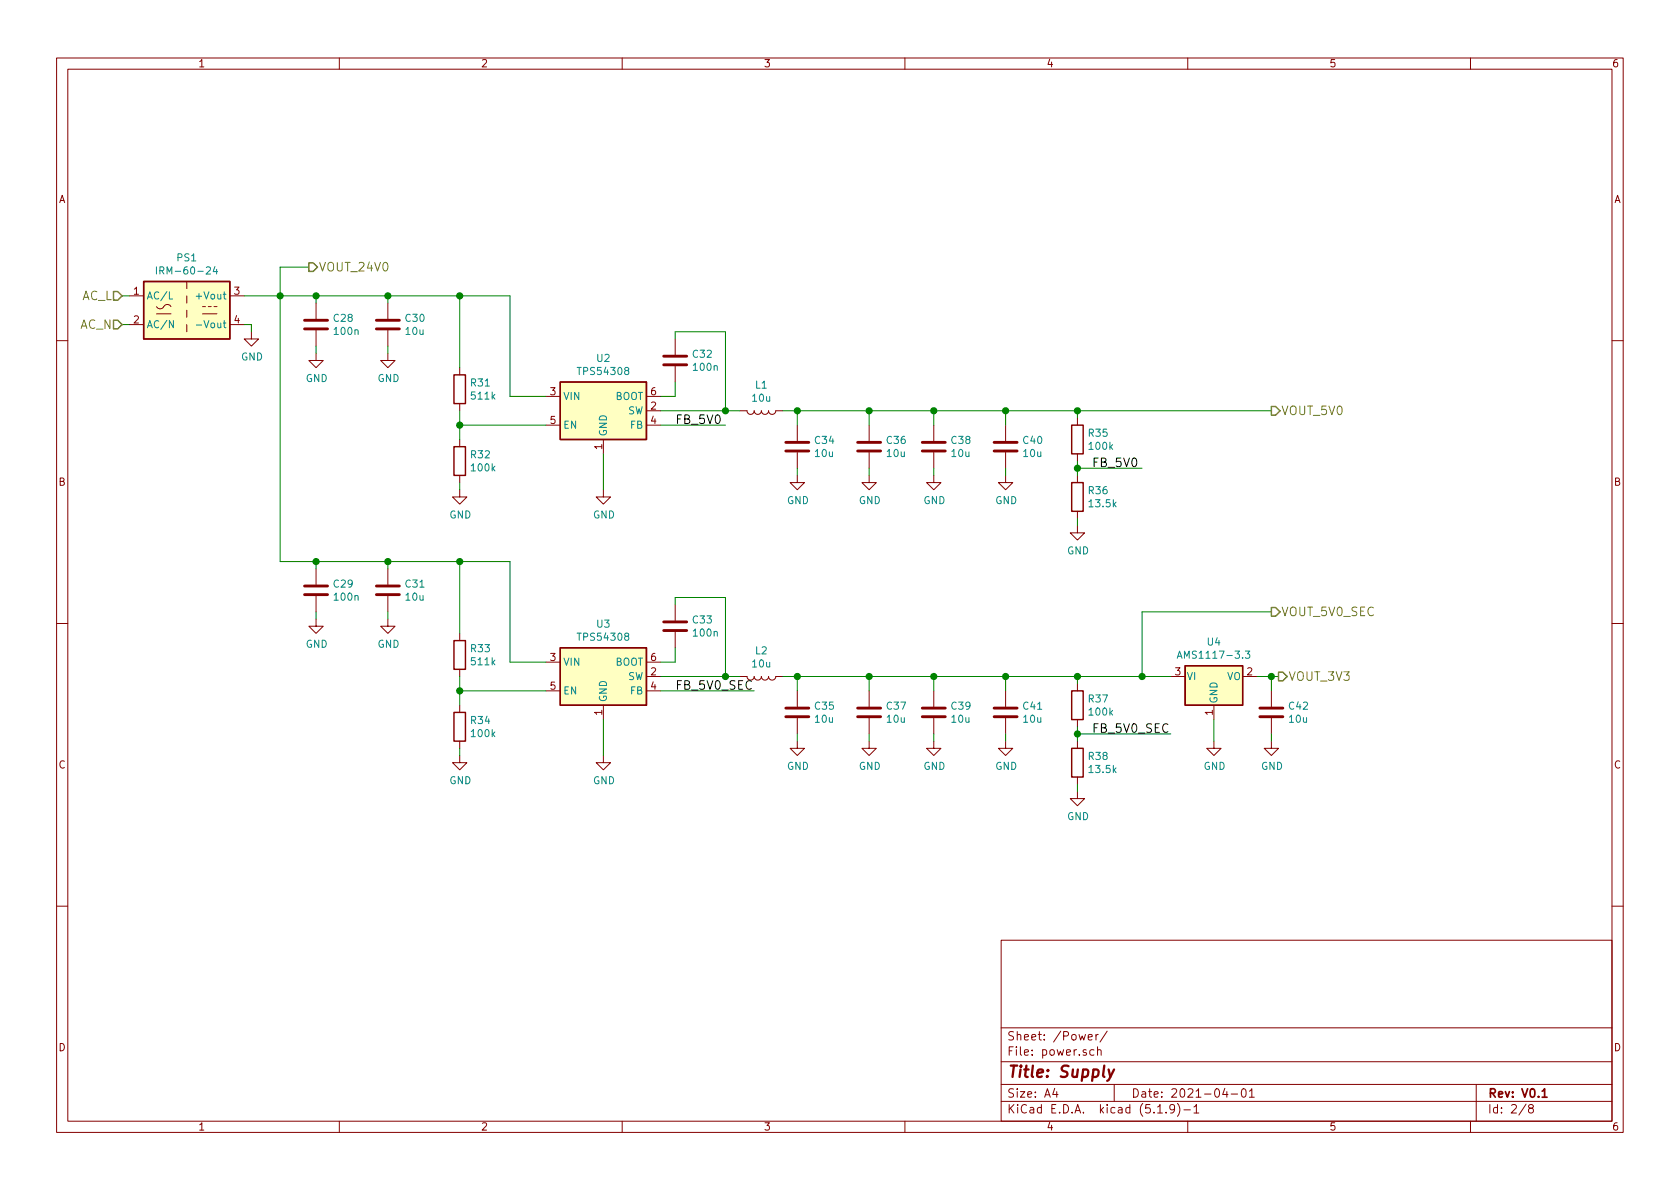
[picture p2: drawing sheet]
<svg xmlns="http://www.w3.org/2000/svg" width="297mm" height="210mm" viewBox="0 0 297 210" stroke-linecap="round" stroke-linejoin="round" font-family="sans-serif">
<g fill="none" stroke="#840000" stroke-width=".18">
<path d="M10 10.3h277v189.9h-277zM12 12.2h273v186.1h-273zM60 10.3v1.9M110 10.3v1.9M160 10.3v1.9M210 10.3v1.9M260 10.3v1.9M22.9 52.3h2.5M22.9 57.4h2.5M27.7 54.2a.81 .81 0 0 0 .8 .4 .81 .81 0 0 0 .6-.6 .73 .73 0 0 1 1.1 .2M27.7 55.5h2.5M33 49.8v1.2"/>
<path d="M33 52.3v1.3M33 54.9v1.2M33 57.4v1.3M35.8 55.5h2.6M35.8 54.2h.5M36.8 54.2h.5M37.8 54.2h.6M40.6 52.3h2.6M40.6 57.4h2.6M44.4 58.7v1.2h1.3l-1.3 1.3-1.2-1.3h1.2M55.9 53.6v2.8M55.9 58.4v2.8"/>
<path d="M68.6 53.6v2.8M68.6 58.4v2.8M119.4 59.9v2.8M10 60.2h2M55.9 62.5v1.2h1.2l-1.2 1.3-1.3-1.3h1.3M68.6 62.5v1.2h1.2l-1.2 1.3-1.3-1.3h1.3M81.3 65v1.3M81.3 71.4v1.2M81.3 77.7v1.3M96.5 70.1h2.6M96.5 75.2h2.6M106.7 77.7v2.6"/>
<path d="M114.3 72.6h2.5M114.3 70.1h2.5M114.3 75.2h2.5M119.4 64.8v2.8M130.8 72.6h1.3a.63 .63 0 0 0 .6 .7 .63 .63 0 0 0 .6-.7 .63 .63 0 0 0 .7 .7 .63 .63 0 0 0 .6-.7 .63 .63 0 0 0 .7 .7 .63 .63 0 0 0 .6-.7 .63 .63 0 0 0 .6 .7 .63 .63 0 0 0 .7-.7h1.2M141 75.2v2.8M153.7 75.2v2.8M165.1 75.2v2.8M177.8 75.2v2.8M190.5 73.9v1.3M285 60.2h2M81.3 86.6v1.3h1.2l-1.2 1.2-1.3-1.2h1.3"/>
<path d="M81.3 84.1v1.2M106.7 86.6v1.3h1.2l-1.2 1.2-1.3-1.2h1.3M141 84.1v1.2h1.2l-1.2 1.3-1.3-1.3h1.3M141 80v2.8M153.7 84.1v1.2h1.2l-1.2 1.3-1.3-1.3h1.3M153.7 80v2.8M165.1 84.1v1.2h1.3l-1.3 1.3-1.3-1.3h1.3M165.1 80v2.8M177.8 84.1v1.2h1.3l-1.3 1.3-1.3-1.3h1.3M177.8 80v2.8M190.5 93v1.2h1.3l-1.3 1.3-1.3-1.3h1.3M190.5 80.3v1.2"/>
<path d="M190.5 84.1v1.2M190.5 90.4v1.3M10 110.3h2M55.9 109.5v1.2h1.2l-1.2 1.3-1.3-1.3h1.3M55.9 100.6v2.8M55.9 105.4v2.8M68.6 109.5v1.2h1.2l-1.2 1.3-1.3-1.3h1.3M68.6 100.6v2.8M68.6 105.4v2.8M81.3 112v1.3M81.3 118.4v1.2M96.5 117.1h2.6"/>
<path d="M114.3 119.6h2.5M114.3 117.1h2.5M119.4 106.9v2.8M119.4 111.8v2.7M130.8 119.6h1.3a.63 .63 0 0 0 .6 .7 .63 .63 0 0 0 .6-.7 .63 .63 0 0 0 .7 .7 .63 .63 0 0 0 .6-.7 .63 .63 0 0 0 .7 .7 .63 .63 0 0 0 .6-.7 .63 .63 0 0 0 .6 .7 .63 .63 0 0 0 .7-.7h1.2M207 119.6h2.5M219.7 119.6h2.5M285 110.3h2M81.3 133.6v1.3h1.2l-1.2 1.2-1.3-1.2h1.3M81.3 124.7v1.3M81.3 131.1v1.2M96.5 122.2h2.6"/>
<path d="M106.7 133.6v1.3h1.2l-1.2 1.2-1.3-1.2h1.3M106.7 124.7v2.5M114.3 122.2h2.5M141 131.1v1.2h1.2l-1.2 1.3-1.3-1.3h1.3M141 122.2v2.8M141 127v2.8M153.7 131.1v1.2h1.2l-1.2 1.3-1.3-1.3h1.3M153.7 122.2v2.8M153.7 127v2.8M165.1 131.1v1.2h1.3l-1.3 1.3-1.3-1.3h1.3M165.1 122.2v2.8M165.1 127v2.8"/>
<path d="M177.8 131.1v1.2h1.3l-1.3 1.3-1.3-1.3h1.3M177.8 122.2v2.8M177.8 127v2.8M190.5 139.9v1.3h1.3l-1.3 1.3-1.3-1.3h1.3M190.5 120.9v1.3M190.5 127.2v1.3M190.5 131.1v1.2M190.5 137.4v1.3M214.6 131.1v1.2h1.3l-1.3 1.3-1.2-1.3h1.2M214.6 124.7v2.5M224.8 131.1v1.2h1.3l-1.3 1.3-1.3-1.3h1.3M224.8 122.2v2.8"/>
<path d="M224.8 127v2.8M10 160.2h2M177 166.3h108v32h-108zM285 160.2h2M60 198.3v1.9M110 198.3v1.9M160 198.3v1.9M177 194.8h108M177 191.8h108M177 187.8h108M177 181.8h108M186.5 192.5l-.4 1h1"/>
<path d="M186.8 193v1M192.4 183.4l.7-.1v-.3l-.5-.1-.2 .2 .1 .7h.6M193.4 185.7l-.4-.1-.3 .3 .1 .6 .2 .1 .4-.1M193.8 182.9v1M194.1 185.7l.2-.1 .3 .1 .1 .9M194.1 185.1v1.5M194.2 182.9l-.4 .2v.1M195.8 182.3l-1.3 2M197 191.8v3M204.7 196.8h.8M206.2 196.7v.1M207.7 196l-.1 .1a.48 .48 0 0 1-.6 .1l-.2-.2 .2-.6a.48 .48 0 0 1 .6 .1 1.27 1.27 0 0 1-.2 1.2l-.4 .1"/>
<path d="M208.2 195.1a1.71 1.71 0 0 1 0 2.3M209.3 196.3h1.2M210 198.3v1.9M211.1 195.8l.4-.5v1.5M211.1 196.8h.9M216.6 192.5l-.4 1h.9M216.9 193v1M217.7 193.5h1.1M219.6 192.7l.4-.2a.94 .94 0 0 1 0 1.5 .82 .82 0 0 1-.4-1.3zM220.9 193l.4-.5v1.5M220.9 194h.9M260 198.3v1.9"/>
<path d="M261 191.8v6.5M269.8 195.2l-1.2 2M270.6 196l-.3-.2v-.2l.3-.3h.2l.3 .3-.1 .2-.6 .2a.48 .48 0 0 0-.1 .7l.3 .1 .4-.1a.48 .48 0 0 0-.2-.7"/>
</g>
<path d="M272.7 193l.4-.5v1.5M272.7 194h.8" fill="none" stroke="#840000" stroke-width=".3"/>
<path d="M196 189.1l.3 1.3M197 189.1l-.9 1.8-.3 .2" fill="none" stroke="#840000" stroke-width=".41"/>
<g fill="#ffffc2" stroke="#ffffc2" stroke-width=".18">
<path d="M99.1 114.5h15.2v10.2h-15.2z"/>
<path d="M99.1 67.6h15.2v10.1h-15.2z"/>
<path d="M25.4 49.8h15.2v10.1h-15.2z"/>
<path d="M209.5 117.7h10.2v7h-10.2z"/>
</g>
<path d="M25.4 49.8h15.2v10.1h-15.2zM80.3 79h2v5.1h-2zM80.3 66.3h2v5.1h-2zM99.1 67.6h15.2v10.1h-15.2zM189.5 75.2h2v5.1h-2zM189.5 85.3h2v5.1h-2zM80.3 113.3h2v5.1h-2zM99.1 114.5h15.2v10.2h-15.2zM209.5 117.7h10.2v7h-10.2zM80.3 126h2v5.1h-2zM189.5 132.3h2v5.1h-2zM189.5 122.2h2v5h-2z" fill="none" stroke="#840000" stroke-width=".25"/>
<g fill="none" stroke="#840000" stroke-width=".51">
<path d="M53.8 58.2h4.1M53.8 56.6h4.1M66.5 58.2h4.1M66.5 56.6h4.1M117.3 64.5h4.1M117.3 63h4.1M138.9 79.8h4.1M138.9 78.2h4.1M151.6 79.8h4.1M151.6 78.2h4.1M163.1 79.8h4M163.1 78.2h4"/>
<path d="M175.8 79.8h4M175.8 78.2h4M53.8 105.2h4.1M53.8 103.6h4.1M66.5 105.2h4.1M66.5 103.6h4.1M117.3 111.5h4.1M117.3 110h4.1M138.9 126.7h4.1M138.9 125.2h4.1M151.6 126.7h4.1M151.6 125.2h4.1"/>
<path d="M163.1 126.7h4M163.1 125.2h4M175.8 126.7h4M175.8 125.2h4M222.8 126.7h4M222.8 125.2h4"/>
</g>
<path d="M27.7 47.2v1.3M28.3 47.8l.6-.1v-.4l-.1-.1h-.5v1.3M29.9 51.6v1.3h.6M30.7 56.7v1.3l-.8-1.3v1.3M34.7 57.5h1M38 47.1l-.3 .9h.8M38.3 47.6v.9M208.2 116.4l.4-1.3 .4 1.3M208.3 116h.6M220.2 115.1h.8l-.5 .5 .4 .1 .1 .5-.3 .2-.5-.1" fill="none" stroke="#008484" stroke-width=".18"/>
<g fill="none" stroke="#008400" stroke-width=".18">
<path d="M21.6 52.3h1.3M21.6 57.4h1.3M43.2 52.3h47v17.8h6.3M43.2 57.4h1.2v1.3M54.6 47.2h-5.1v52.1h40.7v17.8h6.3M55.9 52.3v1.3M68.6 52.3v1.3M81.3 52.3v12.7M119.4 59.9v-1.2h8.9v13.9M55.9 61.2v1.3M68.6 61.2v1.3M81.3 72.6v5.1"/>
<path d="M81.3 75.2h15.2M116.8 72.6h14M116.8 75.2h11.5M119.4 67.6v2.5h-2.6M138.4 72.6h86.4M141 72.6v2.6M153.7 72.6v2.6M165.1 72.6v2.6M177.8 72.6v2.6M190.5 72.6v1.3M55.9 99.3v1.3M68.6 99.3v1.3"/>
<path d="M81.3 85.3v1.3M81.3 99.3v12.7M106.7 80.3v6.3M141 82.8v1.3M153.7 82.8v1.3M165.1 82.8v1.3M177.8 82.8v1.3M190.5 81.5v2.6M190.5 91.7v1.3M190.5 82.8h11.4M55.9 108.2v1.3M68.6 108.2v1.3"/>
<path d="M81.3 119.6v5.1M116.8 119.6h14M119.4 106.9v-1.2h8.9v13.9M119.4 114.5v2.6h-2.6M138.4 119.6h68.6M141 119.6v2.6M153.7 119.6v2.6M165.1 119.6v2.6M177.8 119.6v2.6M190.5 119.6v1.3M222.2 119.6h3.9M224.8 108.2h-22.9v11.4"/>
<path d="M224.8 119.6v2.6M81.3 122.2h15.2M81.3 132.3v1.3M106.7 127.2v6.4M116.8 122.2h16.5M141 129.8v1.3M153.7 129.8v1.3M165.1 129.8v1.3M177.8 129.8v1.3M190.5 128.5v2.6M190.5 138.7v1.2M190.5 129.8h16.5"/>
<path d="M214.6 127.2v3.9M224.8 129.8v1.3"/>
</g>
<path d="M20.1 51.6h.7l.8 .7-.8 .8h-.7zM20.1 56.6h.7l.8 .8-.8 .8h-.7zM54.6 46.5h.8l.7 .7-.7 .8h-.8zM224.8 71.9h.8l.7 .7-.7 .8h-.8zM224.8 107.4h.8l.7 .8-.7 .8h-.8zM226.1 118.9h.7l.8 .7-.8 .8h-.7z" fill="none" stroke="#848400" stroke-width=".25"/>
<g fill="#008400" stroke="#008400" stroke-width=".25">
<circle cx="128.3" cy="72.6" r=".51"/>
<circle cx="81.3" cy="75.2" r=".51"/>
<circle cx="165.1" cy="72.6" r=".51"/>
<circle cx="141" cy="119.6" r=".51"/>
<circle cx="128.3" cy="119.6" r=".51"/>
<circle cx="153.7" cy="72.6" r=".51"/>
<circle cx="177.8" cy="72.6" r=".51"/>
<circle cx="141" cy="72.6" r=".51"/>
<circle cx="177.8" cy="119.6" r=".51"/>
<circle cx="190.5" cy="119.6" r=".51"/>
<circle cx="165.1" cy="119.6" r=".51"/>
<circle cx="190.5" cy="82.8" r=".51"/>
<circle cx="68.6" cy="52.3" r=".51"/>
<circle cx="153.7" cy="119.6" r=".51"/>
<circle cx="55.9" cy="52.3" r=".51"/>
<circle cx="68.6" cy="99.3" r=".51"/>
<circle cx="81.3" cy="52.3" r=".51"/>
<circle cx="224.8" cy="119.6" r=".51"/>
<circle cx="190.5" cy="129.8" r=".51"/>
<circle cx="81.3" cy="99.3" r=".51"/>
<circle cx="49.5" cy="52.3" r=".51"/>
<circle cx="55.9" cy="99.3" r=".51"/>
<circle cx="81.3" cy="122.2" r=".51"/>
<circle cx="190.5" cy="72.6" r=".51"/>
<circle cx="201.9" cy="119.6" r=".51"/>
</g>
<text font-size="2.8" fill="#840000" x="178" y="190.5">Title: Supply</text>
<g font-size="2.1" fill="#848400">
<text x="14.3" y="53.1">AC_L</text>
<text x="56.3" y="48">VOUT_24V0</text>
<text x="14.1" y="58.2">AC_N</text>
<text x="226.5" y="73.4">VOUT_5V0</text>
<text x="226.5" y="109">VOUT_5V0_SEC</text>
<text x="227.8" y="120.4">VOUT_3V3</text>
</g>
<g font-size="2.1">
<text x="119.4" y="75">FB_5V0</text>
<text x="193" y="82.6">FB_5V0</text>
<text x="119.4" y="122">FB_5V0_SEC</text>
<text x="193" y="129.6">FB_5V0_SEC</text>
</g>
<g font-size="2.1" fill="#840000">
<text x="178" y="184">Sheet: /Power/</text>
<text x="178" y="186.7">File: power.sch</text>
<text x="178" y="196.9">KiCad E.D.A. kicad (5.1.9)-1</text>
<text x="178" y="194.1">Size: A4</text>
<text x="200" y="194.1">Date: 2021-04-01</text>
<text x="263" y="194.1">Rev: V0.1</text>
<text x="263" y="196.9">Id: 2/8</text>
</g>
<g font-size="1.8" fill="#840000">
<text x="35" y="11.9">1</text>
<text x="85" y="11.9">2</text>
<text x="135" y="11.9">3</text>
<text x="185" y="11.9">4</text>
<text x="235" y="11.9">5</text>
<text x="285" y="11.9">6</text>
<text x="10.4" y="35.9">A</text>
<text x="285.4" y="35.9">A</text>
<text x="23.6" y="52.1">1</text>
<text x="41.4" y="52.1">3</text>
<text x="23.6" y="57.2">2</text>
<text x="41.4" y="57.2">4</text>
<text x="97.3" y="69.9">3</text>
<text x="115.1" y="69.9">6</text>
<text x="97.3" y="75">5</text>
<text x="115.1" y="72.4">2</text>
<text x="115.1" y="75">4</text>
<text x="106.5" y="79.5" transform="rotate(-90 106.5 79.5)">1</text>
<text x="10.4" y="85.9">B</text>
<text x="285.4" y="85.9">B</text>
<text x="97.3" y="116.9">3</text>
<text x="115.1" y="119.4">2</text>
<text x="115.1" y="116.9">6</text>
<text x="207.8" y="119.4">3</text>
<text x="220.5" y="119.4">2</text>
<text x="97.3" y="122">5</text>
<text x="115.1" y="122">4</text>
<text x="106.5" y="126.5" transform="rotate(-90 106.5 126.5)">1</text>
<text x="214.4" y="126.5" transform="rotate(-90 214.4 126.5)">1</text>
<text x="10.4" y="135.9">C</text>
<text x="285.4" y="135.9">C</text>
<text x="10.4" y="185.9">D</text>
<text x="285.4" y="185.9">D</text>
<text x="35" y="199.9">1</text>
<text x="85" y="199.9">2</text>
<text x="135" y="199.9">3</text>
<text x="185" y="199.9">4</text>
<text x="235" y="199.9">5</text>
<text x="285" y="199.9">6</text>
</g>
<g font-size="1.8" fill="#008484">
<text x="31.3" y="46.2">PS1</text>
<text x="25.9" y="53">AC/L</text>
<text x="28.9" y="48.5">IRM-60-24</text>
<text x="35.2" y="53">+Vout</text>
<text x="25.9" y="58">AC/N</text>
<text x="35.6" y="58">-Vout</text>
<text x="59.1" y="56.9">C28</text>
<text x="59.2" y="59.2">100n</text>
<text x="71.8" y="56.9">C30</text>
<text x="71.8" y="59.2">10u</text>
<text x="42.6" y="63.7">GND</text>
<text x="105.6" y="64">U2</text>
<text x="122.6" y="63.3">C32</text>
<text x="122.7" y="65.6">100n</text>
<text x="54.1" y="67.6">GND</text>
<text x="66.8" y="67.6">GND</text>
<text x="83.3" y="68.3">R31</text>
<text x="83.5" y="70.7">511k</text>
<text x="99.6" y="70.7">VIN</text>
<text x="102.5" y="66.3">TPS54308</text>
<text x="108.7" y="70.7">BOOT</text>
<text x="133.1" y="71">10u</text>
<text x="133.6" y="68.7">L1</text>
<text x="99.6" y="75.8">EN</text>
<text x="107.3" y="77.2" transform="rotate(-90 107.3 77.2)">GND</text>
<text x="110.9" y="73.3">SW</text>
<text x="111.4" y="75.8">FB</text>
<text x="192.5" y="77.2">R35</text>
<text x="83.3" y="81">R32</text>
<text x="83.5" y="83.4">100k</text>
<text x="144.1" y="78.5">C34</text>
<text x="144.2" y="80.8">10u</text>
<text x="156.8" y="78.5">C36</text>
<text x="156.9" y="80.8">10u</text>
<text x="168.3" y="78.5">C38</text>
<text x="168.3" y="80.8">10u</text>
<text x="181" y="78.5">C40</text>
<text x="181" y="80.8">10u</text>
<text x="192.7" y="79.5">100k</text>
<text x="139.1" y="89.1">GND</text>
<text x="151.8" y="89.1">GND</text>
<text x="163.3" y="89.1">GND</text>
<text x="176" y="89.1">GND</text>
<text x="192.5" y="87.4">R36</text>
<text x="192.7" y="89.7">13.5k</text>
<text x="79.5" y="91.7">GND</text>
<text x="104.9" y="91.7">GND</text>
<text x="188.7" y="98">GND</text>
<text x="59.1" y="103.9">C29</text>
<text x="59.2" y="106.2">100n</text>
<text x="71.8" y="103.9">C31</text>
<text x="71.8" y="106.2">10u</text>
<text x="102.5" y="113.3">TPS54308</text>
<text x="105.6" y="111">U3</text>
<text x="122.6" y="110.3">C33</text>
<text x="122.7" y="112.6">100n</text>
<text x="54.1" y="114.5">GND</text>
<text x="66.8" y="114.5">GND</text>
<text x="83.3" y="115.3">R33</text>
<text x="83.5" y="117.6">511k</text>
<text x="99.6" y="117.7">VIN</text>
<text x="108.7" y="117.7">BOOT</text>
<text x="133.1" y="118">10u</text>
<text x="133.6" y="115.7">L2</text>
<text x="209.2" y="116.5">AMS1117-3.3</text>
<text x="213.5" y="114.2">U4</text>
<text x="99.6" y="122.8">EN</text>
<text x="107.3" y="124.2" transform="rotate(-90 107.3 124.2)">GND</text>
<text x="110.9" y="120.3">SW</text>
<text x="111.4" y="122.8">FB</text>
<text x="144.1" y="125.5">C35</text>
<text x="156.8" y="125.5">C37</text>
<text x="168.3" y="125.5">C39</text>
<text x="181" y="125.5">C41</text>
<text x="192.5" y="124.2">R37</text>
<text x="209.8" y="120.3">VI</text>
<text x="215.3" y="124.5" transform="rotate(-90 215.3 124.5)">GND</text>
<text x="216.9" y="120.3">VO</text>
<text x="228" y="125.5">C42</text>
<text x="83.3" y="128">R34</text>
<text x="83.5" y="130.3">100k</text>
<text x="144.2" y="127.8">10u</text>
<text x="156.9" y="127.8">10u</text>
<text x="168.3" y="127.8">10u</text>
<text x="181" y="127.8">10u</text>
<text x="192.7" y="126.5">100k</text>
<text x="228" y="127.8">10u</text>
<text x="139.1" y="136.1">GND</text>
<text x="151.8" y="136.1">GND</text>
<text x="163.3" y="136.1">GND</text>
<text x="176" y="136.1">GND</text>
<text x="192.5" y="134.4">R38</text>
<text x="192.7" y="136.7">13.5k</text>
<text x="212.8" y="136.1">GND</text>
<text x="223" y="136.1">GND</text>
<text x="79.5" y="138.7">GND</text>
<text x="104.9" y="138.7">GND</text>
<text x="188.7" y="145">GND</text>
</g>
</svg>
